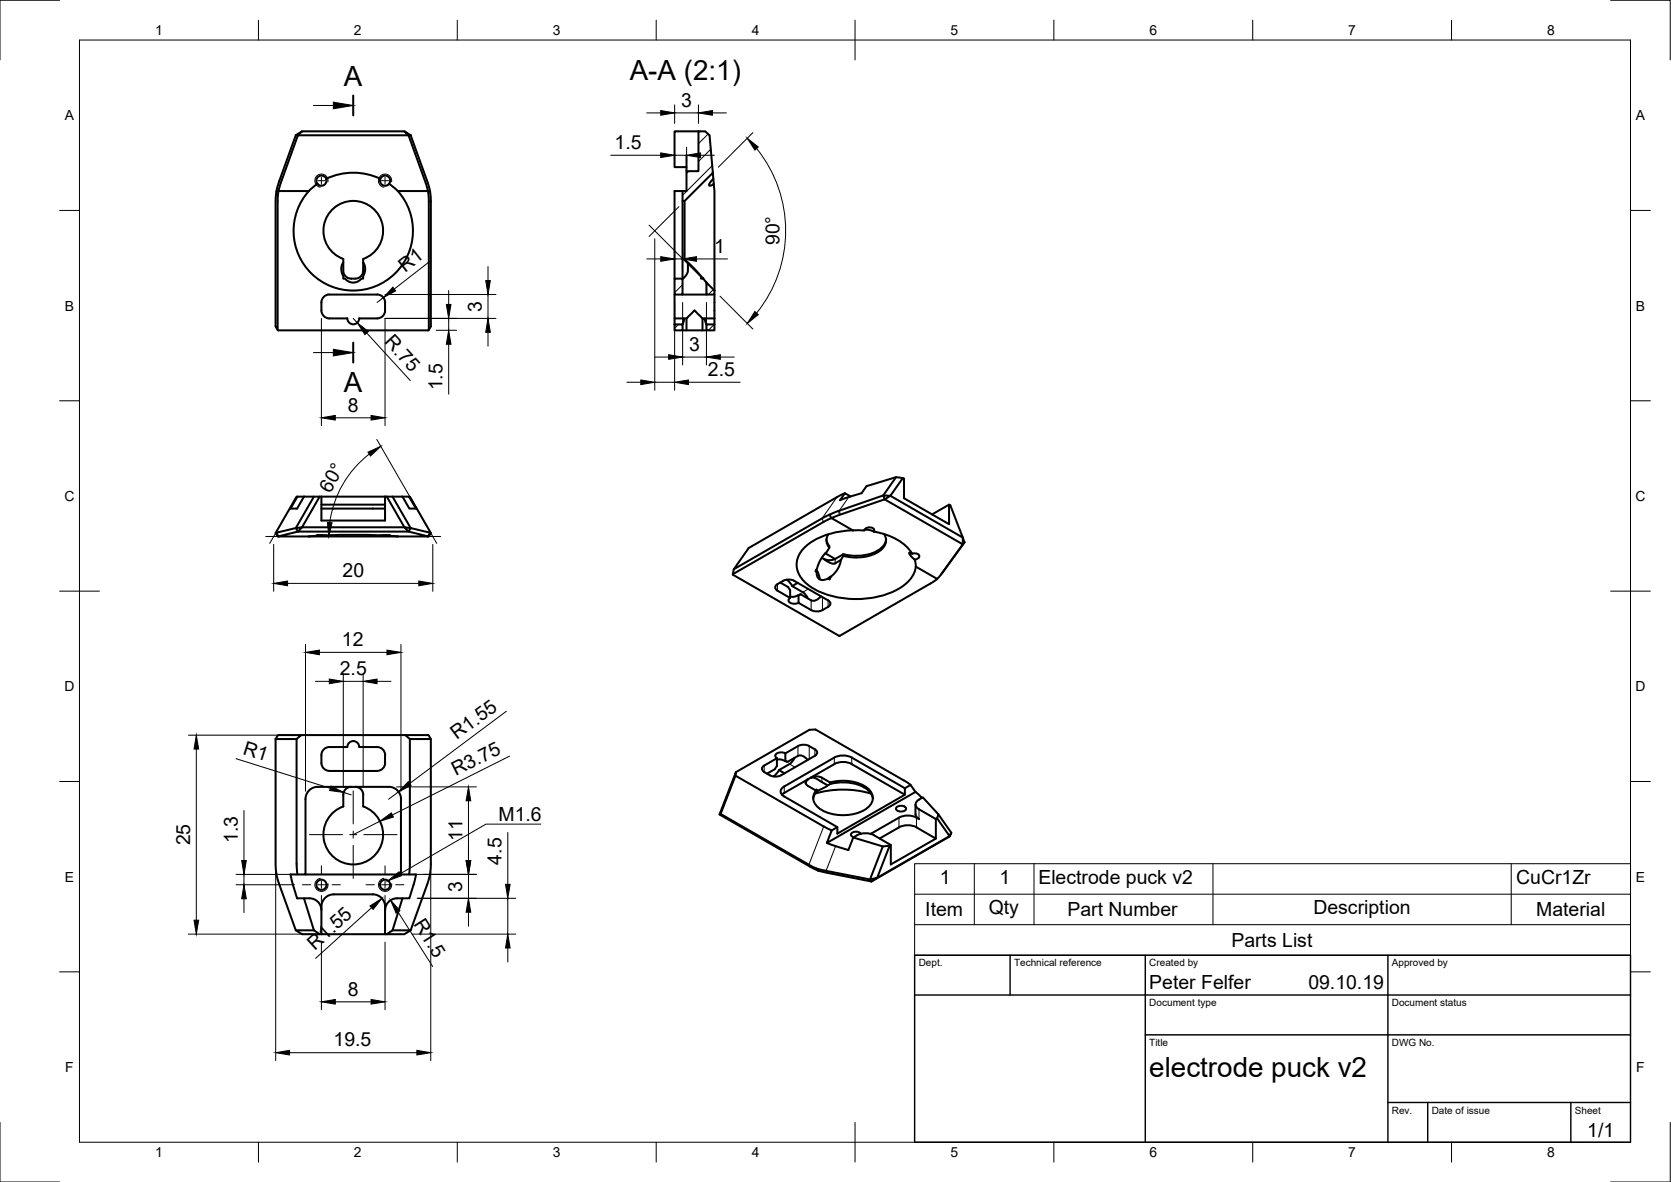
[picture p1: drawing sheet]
<svg xmlns="http://www.w3.org/2000/svg" width="420mm" height="297mm" viewBox="0 0 420 297" stroke-linecap="round" stroke-linejoin="round" font-family="sans-serif">
<!-- layer: Visible -->
<g fill="none" stroke="#000" stroke-width=".51">
<path d="M74.4 34l-4.4 12-.5 2.1 .5-.1M74.4 34l1.5-1-1 1zM75.9 33h25.8M101.7 33l1.6 1h-.6zM103.3 34l4.1 11.5a13.8 13.8 0 0 1 .9 5.1v31.4l-.6 1h-37.7l-.7-1v-31.7l.2-2.2M172.6 39v4M175.6 33h1.7l1.1 1 .8 9.4-7.1 7.1h-.5v-2.5h1v-5h3zM175.6 33h-6v9h3M70 48.1l-.2 1.9v32.9M77.6 48h-7.6l.5-1.7 4.4-12.3h27.8l4.5 12.3 .4 1.7h-7.6M79.8 46.2l-2.2 1.8M82 44.9v.9l-.6 .7-.8 .2-.8-.5"/>
<path d="M95.6 44.9a15.9 15.9 0 0 0-13.6 0 1.28 1.28 0 0 0-1.8-.6 1.28 1.28 0 0 0-.4 1.9M95.8 44.6a1.28 1.28 0 0 1 2.2 .2 1.28 1.28 0 0 1-1.2 1.9l-.6-.2-.5-.6-.2-.6zM97.8 46.2l2.2 1.8M100 48a15 15 0 0 1-.7 20.8 15 15 0 0 1-20.9 0 15 15 0 0 1-.8-20.8M107.6 48v.1M108.1 48.1h-.5l.2 1.9v32.9M171.6 50.5v19.5M171.6 48h-2v22M172.1 50.5v13.5a1.86 1.86 0 0 0 .9 2M179.2 43.4l.2 1.5-.8 1-.3 .7 .4 .1 .8-.5 .1 1.8v25M179.4 44.9l.1 1.3M82.8 74h12"/>
<path d="M82.8 74a2 2 0 0 0-2 2 3.6 3.6 0 0 0 .6 3.4l.9 .5 .5 .1h4.5a1.49 1.49 0 0 0 1.5 1.5 1.49 1.49 0 0 0 1.5-1.5h4.5a2 2 0 0 0 2-2M86.3 65.1v.9l-.5 1.4 .1 1 .4 .9a.59 .59 0 0 0 .5 .8l.8 .6 1.1 .3 1.2-.2 .9-.7a.64 .64 0 0 0 .6-.9l.4-1.8-.5-1.4v-.9M86.3 66l.2 2.8 .7 .9 1.1 .3 1.7-.1 .9-.6 .4-1.1v-2.2M86.3 65.1a7.5 7.5 0 0 1-3.5-11.6 7.5 7.5 0 0 1 12.1 0 7.5 7.5 0 0 1-3.6 11.6M94.8 74a2 2 0 0 1 2 2M96.8 76v2M169.6 70h2v4h-2zM169.6 74v7.5M171.6 70l.9-.8 .4-.7 .1-2.5 3.1 3.2 .2 .8h.5l.8 1M171.6 74h6M171.6 65.1h.5M176.3 69.4l.5 .6"/>
<path d="M177.6 71l2 2v1h-2zM179.6 74v6M169.6 81.5h2v1.5h-2zM169.6 80h3M171.6 83h6M172 80l-.4 1.5M176.6 80l-2-2-2 2v3M177.2 80h2.4M177.6 81.5h2v1.5h-2zM177.6 81.5l-.4-1.5h-.6v3M179.6 80v1.5M225.3 119.9l-3.2 4.6-12.7 4.5-.8 .3 .5 .9"/>
<path d="M70 134.8l4.9-1.2h27.8l4.9 1.2zM74.4 132.7l1.5-.2-1 1.1zM74.8 124.8h1.6l-1.7 3h-1.7zM74.8 124.8h-.2l-5.3 9.1M76.4 124.8h4.4M78.9 124.8l-4.5 7.9-4.8 1.2 .4 .9h-.2l-.5-.9h.2M79.8 134.6l-2.2 .2M79.9 134.5l-.1 .1M80.4 124.8l-4.5 7.7h25.8l-4.4-7.7M80.8 127.8h16M80.8 124.8v6h16v-6M80.8 124.8h16"/>
<path d="M80.8 126.8h16M95.6 134.5l2.5 .1h-.3M95.6 134.5l-6.8-.1-9.3 .2h.3M96.8 124.8h4.4M97.7 134.5l.1 .1M97.8 134.6l2.2 .2M98.7 124.8l4.6 7.9 5 1.2-5.2-9.1h-.3M101.2 124.8h1.6l1.8 3h-1.7zM101.7 132.5l1.6 .2-.6 .9zM107.6 134.8h.1M108.1 133.9l-.5 .9h.2l.5-.9M207.8 135.6l.2 .6 .5 1v.5"/>
<path d="M208.3 134.3a2.71 2.71 0 0 0 .2 3.3M208.5 137.7l-2.1 2.9-1.4 2.9 .3 .2 .3 1.4 .4 .4 .7 .3 1.6-.5 .3 .3 2.2-3 .6-1.9 .6-1v-.4l-2 1.2-2.5-1.4M208.6 129.3l-24.1 13.8M209 130.2l-1.9 1-22.8 13.1M212.5 123.9l-2.1 1-22.1 12.8-3.8 5.4M213.9 124.8l-1.5-.8-1.2 1.7 5.4-1.8 1.3-1.7 7.4-2.3 1.7 .2 .3 .2v4.9l11.3 6.5v-4.9l-4.2 2.5M214.5 133.3h2.8a1.51 1.51 0 0 1 2.5-.2l-.1 .5a13.8 13.8 0 0 1 9.7 5.5M214.5 133.3l-5.4-3.1 13.3-4.7 19.7 11.3-6.5 8.7-5.3-3.1M214.5 133.3a17.3 17.3 0 0 0-12.9 5 5.6 5.6 0 0 0 1.1 8.3 20.6 20.6 0 0 0 15.7 3.8 16 16 0 0 0 10.8-5.2l.9-1.8 .2-1M217.3 133.2l1.1-.1 1.3 .5M222.1 124.5l1.8 .1-1.5 .9zM222.3 134.2a2.93 2.93 0 0 1-1.1 4.3 11.5 11.5 0 0 1-9.1 1.2"/>
<path d="M222.8 135.6a4.7 4.7 0 0 1-3.7 3.5 12.4 12.4 0 0 1-7 .2M227 120.1l-3.1 4.5 18.2 10.5-3.1-8.1-.4-.2M229.4 139.2l-.8-.3 .4 .7 1 1M229.4 139.1a1.09 1.09 0 0 1 1.1 0 1.09 1.09 0 0 1 .6 .9l-.4 .4-.7 .2M234.4 129.2v.1M242.1 135.1l.4 1.2-.4 .5zM242.5 136.3l-5.9 8M184.5 143.1l-.2 1.3 26.8 15.4 23.1-13.3 1.4-1M196.9 146l-1.4 .8a.86 .86 0 0 0-.6 .8 .86 .86 0 0 0 .6 .8l3.2 1.9v-2l-.5-.8-2-1.1M196.9 146l1.4-.4 1.4 .4M197.8 145.7l1.4 1.6M198.7 150.3l-.4 .4a1.29 1.29 0 0 0 1.7 1l.8-.2"/>
<path d="M199.7 146l8.5 4.9a.86 .86 0 0 1 .6 .8 .86 .86 0 0 1-.6 .8 3.9 3.9 0 0 1-3.8 1l-3.6-2v-2M200.6 146.5l-1.4 .8 2.6 1.5M200.8 149.5l-1.1 .5-1-.1M201.3 149.3l2.7 1.6a2.12 2.12 0 0 0 2.4-1.1M201.3 149.3l-.2 .1M201.3 149.3l-.5 .2M201.9 148.8l.5 .5 .7 1.1M205.2 143.3l.2 .3M205.3 143.1l.6 1.5 .2 1M206.1 145.4h-.2M206.6 140.2l1.8 1.1 1 .4 .5-.1 1.5-.9M207.2 140.4l1.4 .4 1.4-.4"/>
<path d="M208.6 145.1l-.3 .2M209 144.9l-.4 .2v.5M230 140.6l.3 1.8M69.3 185.7v31.4a13.6 13.6 0 0 0 .9 5.2l4.2 11.5 1.5 1h4.5M69.8 184.9l5.9-.2-1.1 1h-5.3zM74.6 185.7v31.4M75.7 184.7h26.2M79.9 197.7h17.8M79.9 197.7a3.1 3.1 0 0 0-3.1 3.1v19h-3.8l.6 2.5M80.8 189.7a3.6 3.6 0 0 0 .6 3.4l.4 .4 1 .2h12a2 2 0 0 0 2-2M87.3 187.7h-4.5a2 2 0 0 0-2 2M87.3 187.7a1.49 1.49 0 0 1 1.5-1.5 1.49 1.49 0 0 1 1.5 1.5"/>
<path d="M88.3 197.7a2 2 0 0 0-2 2v3a7.5 7.5 0 0 0-3.5 11.5 7.5 7.5 0 0 0 12.1 0 7.5 7.5 0 0 0-3.6-11.5v-3a1.96 1.96 0 0 0-2-2M90.3 187.7h4.5a2 2 0 0 1 2 2M96.8 189.7v2M97.7 197.7a3.1 3.1 0 0 1 3.1 3.1v19M101.9 184.7h5.8l.6 1h-5.2zM103.1 185.7v31.4l-.2 2.6M108.3 185.7v31.4a13.6 13.6 0 0 1-.9 5.2l-4.1 11.5h-4.6M184.9 194.9l22.2 12.8 2 1M185 194l18.5-10.6 1.6-.1 22.2 12.8 1.7 1.2M185 194l-.1 .9-3.7 9.6-.3 .2zM192.2 194l1.4 .8M192.2 192.4a.86 .86 0 0 0-.6 .8 .86 .86 0 0 0 .6 .8"/>
<path d="M193.6 194.8l1.4 .4 1.4-.4M194.8 193.3l-1.9 1.1M195.3 190.5l-3.1 1.9M195.3 190.5v2M195.4 192.5l-.6 .8M195.9 193.5l-1.4 1.6M197.5 189.3v2l-1.4-.5-.8 .2M197.5 189.3l-1.3-.2a.9 .9 0 0 0-1 .2 .9 .9 0 0 0-.1 1l.3 .2M197.5 191.3l.5 .2M198.5 192l-2.6 1.5 1.4 .8M199.8 190.4l-.7 1.1-.6 .5M200.6 187.5l-3.1 1.8"/>
<path d="M200.7 187.5l1.4-.4 1.4 .4M202.6 196.9l.5-1-6.5 3.8M203.1 191l-.4-.5a1.9 1.9 0 0 0-2-.5l-2.7 1.5-.2-.1M203.1 197.5l2.1 1.2v.4l-.6 .9-.1 .7M203.1 195.8a.86 .86 0 0 0-.6 .9 .86 .86 0 0 0 .6 .8M203.1 195.9a2.42 2.42 0 0 1 3.2 .4l1.8 1.1M203.5 187.5l1.4 .8a.86 .86 0 0 1 .6 .8 .86 .86 0 0 1-.6 .8l-8.5 4.9M204.9 199.4a25 25 0 0 1 14.1 0M205.7 198.7l-.4-.3v.5M208.7 197a11.1 11.1 0 0 1 9.7 1.7 3.2 3.2 0 0 1 1.1 2M208.7 196.6a11.2 11.2 0 0 1 9.4 1.4 2.96 2.96 0 0 1 0 5.1 11.2 11.2 0 0 1-12.2 0 3.1 3.1 0 0 1-.7-4.7M209.8 192l1.2-.4 1.3-.1 1.9 .5"/>
<path d="M209.8 192l-6 3.4 1.5-.3a5.3 5.3 0 0 1 3.4 1.5v.4l-3.5 2M214.2 192l13.3 7.7-17 9.8v-1.6l-13.3-7.7a1.33 1.33 0 0 1-.9-1.3 1.33 1.33 0 0 1 .9-1.3l12.6-7.2 1.2-.5h1.3l1.9 .5 13.3 7.7v1.6M227.5 198.1l1.5-.8 1.2 1.7-22.3 12.8 1.2-3.1 1.4-.8M230.2 199l1.6 1.5M74.6 217.1l.2 2.6M76.8 219.8h24M100.8 219.8h3.8l-.6 2.5M180.9 204.7l22.8 13.1 2 1M181.2 204.5l24.1 13.8M207.9 211.8l2.2 .8M214.5 210.5l7.5 2.2 2-.3M215.5 209.9l-1 .6-1.2 3.1-3.2-1"/>
<path d="M215.5 209.9l1.8-.5 1.9 .2 4.8 2.8v4.8l11.3-6.5M216.5 209.5a1.68 1.68 0 0 0-2.5 .1 .7 .7 0 0 0 .6 .8M225.4 202.9a1.59 1.59 0 0 1 2.4 .3 1.48 1.48 0 0 1-2.5 0zM226 207.9l-4.8 2.8M226.1 207.9l1.1-.4 1.4-.1 1.8 .5M230.2 202.2v2.4a1.57 1.57 0 0 0 .9 1.2 4.9 4.9 0 0 0-5.1-.3l-7.1 4.1M235.3 205.8l.3-.2 .4-.9-4-4.3a2.39 2.39 0 0 0-1.8 1.8l.4 .8 .5 .4 4.2 2.4v4.9l-4.9-2.8M235.6 205.6l3.2 4.5-18.2 10.5 3.1-8.1M236 204.7l3.2 4.6M238.8 210.2l-19.7 11.3-12.1-2.4-1.3-.3-.4-.5 13.5 2.7 3.2-8.3M239.2 209.3l-.4 .9zM73.6 222.3l1.1 3.4a9.9 9.9 0 0 1 4.4 .4 3 3 0 0 1 1.7 2.6"/>
<path d="M74.4 233.8h4.5M76.4 225.7l2.5 8.1 1.5 1h.4M80.8 234.8h16M96.8 227.9v6.9M96.8 228.7a2.99 2.99 0 0 1 3-3h1.4l-2.5 8.1-1.4 1h-.5M96.8 227.9a3.1 3.1 0 0 0-3.1-3.1h-9.8a3.3 3.3 0 0 0-3.1 4v6M103.3 233.8l-1.6 1h-4.4M104 222.3l-1.1 3.4h-1.7M218.8 221l1.8-.4-1.5 .9z"/>
<circle cx="80.8" cy="222.4" r="1.28"/>
<circle cx="96.8" cy="222.4" r="1.28"/>
</g>
<!-- layer: Visible Narrow -->
<g fill="none" stroke="#000" stroke-width=".25">
<path d="M79.5 46.4l1 .7M82.4 45.7l.1-.3a1.66 1.66 0 0 0-2.1-1.6 1.66 1.66 0 0 0-1 2.4M98.5 45.7a1.66 1.66 0 0 0-2.1-1.9 1.66 1.66 0 0 0-.9 2.6l1 .7M210.4 124.9l-3.7 5.4 .4 .9M210.8 128.4l.3 1M213.4 124.9l-2.4 3.4 .3 1M234.4 129.3h.1M195.5 146.8v1.6M203.2 148l-1.4 .8M204 150.9v2.4M206.8 150.1v3.2M207.2 140.5h.1"/>
<path d="M208.2 150.9v1.6M210 140.5v1.1M237.3 143.5l-.5 .7M192.2 192.4v1.6M197.2 197.6v1.7M198.5 192l1.4 .8M200.6 187.5v2.5M203.1 195.9h.1M203.5 187.5v3.3M203.8 195.4v.1M204.9 188.3v1.6M206.7 195.4v1.1"/>
<path d="M209.8 190.4v1.6M214.2 190.4v1.6M207.1 207.7l-3.7 9.6 .3 .5M207.5 218.8l.3 .5M210.1 212.6l-2.4 6.2 .3 .5M219.1 209.5v.1M226 205.5v2.4M230.4 205.5v2.4M231.1 203.4v2.4M80.5 220.7a1.66 1.66 0 0 0-1.3 1.9 1.66 1.66 0 0 0 1.9 1.4 1.66 1.66 0 0 0 1.4-1.9M96.5 220.7a1.66 1.66 0 0 0-1.3 1.9 1.66 1.66 0 0 0 1.9 1.4 1.66 1.66 0 0 0 1.4-1.9"/>
</g>
<!-- layer: Border -->
<g fill="none" stroke="#000" stroke-width=".25">
<path d="M15 .1h-15v15M20 10.1h390v276.9h-390zM65 5.1v5M115 5.1v5M165 5.1v5M215 5.1v10M265 5.1v5M315 5.1v5M365 5.1v5M405 .1h15v15M15 52.9h5M410 52.9h5"/>
<path d="M15 100.7h5M410 100.7h5M15 148.6h10M405 148.6h10M15 196.4h5M410 196.4h5M15 244.2h5M410 244.2h5M0 282.1v14.9h15M65 287v5M115 287v5M165 287v5"/>
<path d="M215 282.1v9.9M265 287v5M315 287v5M365 287v5M420 282.1v14.9h-15"/>
</g>
<!-- layer: TitleBlock -->
<path d="M230 240.1h180v46.9h-180zM230 250h180M254 240.1v9.9M288 240.1v46.9M349 240.1v46.9M288 260.1h122M349 277.1h61M359 277.1v9.9M395 277.1v9.9" fill="none" stroke="#000" stroke-width=".36"/>
<!-- layer: Hatching -->
<path d="M178.1 33.7l-2.5 2.4M178.7 37.5l-3.1 3.1M173.2 43l-.6 .6M179.1 41.6l-7.5 7.5M171.6 71.5l-2 2M179.4 72.8l-1.3 1.2M170.6 81.5l-1 1M179.6 81.5l-1.5 1.5" fill="none" stroke="#000" stroke-width=".25"/>
<!-- layer: Section Lines -->
<path d="M88.8 24v5M88.8 86.1v5" fill="none" stroke="#000" stroke-width=".51"/>
<path d="M78.8 26.5h5M78.8 88.6h5" fill="none" stroke="#000" stroke-width=".25"/>
<path d="M83.8 25.7l5 .8-5 .8zM83.8 87.8l5 .8-5 .8z" fill="#000" stroke="#000" stroke-width=".25"/>
<!-- layer: Smart Centers -->
<g fill="none" stroke="#000" stroke-width=".25">
<path d="M79.9 45.4h1.8M80.8 44.5v1.8M95.9 45.4h1.8M96.8 44.5v1.8M88.8 198.7v8.4M77.8 209.7h8.3M80.8 217.6v2.1M87.9 209.7h1.8M88.8 208.9v1.7M88.8 212.4v8.4M91.5 209.7h8.3M96.8 217.6v2.1"/>
<path d="M76.1 222.3h2M79.9 222.3h1.8M80.8 221.5v1.7M80.8 225v2.1M83.5 222.3h2.1M92 222.3h2.1M95.9 222.3h1.8M96.8 221.5v1.7M96.8 225v2.1M99.5 222.3h2.1"/>
</g>
<!-- layer: FD_Dimensions -->
<g fill="none" stroke="#000" stroke-width=".25">
<path d="M153.6 39h12.5M162.6 28.4h3.5M169.6 26.4v4.6M169.6 28.4h6M169.6 39h3M172.6 37v4M175.6 26.4v4.6M176.1 39h3.5M179.1 28.4h3.5M189.3 33.3l-8.7 8.7M190.3 37.3a32.9 32.9 0 0 1 0 41.4M96.4 74.8l-1.6 1.2"/>
<path d="M96.8 74h27.9M108.2 65.6l-9.1 7M112.8 73v3.5M122.7 67v3.5M122.7 74v6M162.6 65.1h3.5M164.6 60v38.1M169.6 63.1v1.8M169.6 76v22.1M169.6 65.1h2M171.6 63.1v2.9M171.6 76v15.7"/>
<path d="M175.1 65.1h7.8M177.6 76v15.7M181 74.4l8.3 8.3M80.8 80v27M88.8 80l1 1.1M92.2 83.7l11 12M109.7 83h5.1M112.8 80v3M112.8 86.5v12.6M122.7 83.5v3.5M124.7 80h-27.9v27M157.6 96.1h3.5"/>
<path d="M164.6 96.1h5M164.6 89.7h3.5M171.6 89.7h6M173.1 96.1h13M181.1 89.7h3.5M84.3 105h9M92.8 114.1a26.2 26.2 0 0 0-9.9 17.2M94.7 110.4l12.6 21.8M68.8 136.8v11.8M80.7 134.8h24.9M108.8 136.8v11.8M72.3 146.6h33"/>
<path d="M76.8 162v36.8M79.3 171.2h3.5M80.3 163.9h17M86.3 169.2v28.5M86.3 171.2h5M91.3 169.2v28.5M94.8 171.2h3.5M100.8 162v36.8M127.3 178.7l-24.3 18.2M47.4 184.7h26.3M49.4 188.2v43.1M59.4 190.7l23.7 7.4"/>
<path d="M86.4 199.1l1.9 .7M99.7 197.7h20.1M100.2 199l-2.5 1.9M128.1 190l-29.5 14.8M59.4 219.7h15.4M61.3 203.7v12.5M61.3 219.7v2.6M69.3 219.1v47.4M95.5 206.4l-6.7 3.3M102.8 219.7h17M108.3 219.1v47.4M117.8 201.2v15"/>
<path d="M117.8 219.7v6M127.7 209.2v13M47.4 234.7h31.4M59.4 222.3h14.6M61.3 225.9v3.4M80.8 236.8v17M93.4 228.1l-14 12.7M96.8 236.8v17M100.1 229.2l8.7 13.7M103.7 234.7h26M104.9 225.7h24.8M117.8 229.2v3.6"/>
<path d="M127.7 225.7v9M127.7 238.2v3.6M84.3 251.8h9M72.8 264.5h32"/>
</g>
<g fill="#000" stroke="#000" stroke-width=".25">
<path d="M166.1 27.8l3.5 .6-3.5 .6zM166.1 38.4l3.5 .6-3.5 .6zM172.6 39l3.5-.6v1.2zM175.6 28.4l3.5-.6v1.2zM187.9 34.7l2.8 2.2-.9 .8zM98.8 72.2l.7 .9-3.1 1.7zM112.2 76.5h1.2l-.6 3.5zM122.1 70.5h1.2l-.6 3.5zM166.1 64.5l3.5 .6-3.5 .6zM171.6 65.1l3.5-.6v1.2zM189.8 78.3l.9 .8-2.8 2.2zM89.8 81.1l2.8 2.2-.8 .8z"/>
<path d="M112.8 83l.6 3.5h-1.2zM122.7 80l.6 3.5h-1.2zM161.1 95.5l3.5 .6-3.5 .6zM168.1 89.1l3.5 .6-3.5 .6zM169.6 96.1l3.5-.6v1.2zM177.6 89.7l3.5-.6v1.2zM80.8 105l3.5-.6v1.2zM92.5 113.6l3.2-1.4-2.5 2.4zM93.3 104.4l3.5 .6-3.5 .6zM82.3 131.3l1.2 .1-.8 3.4zM68.8 146.6l3.5-.6v1.2zM105.3 146l3.5 .6-3.5 .6z"/>
<path d="M76.8 163.9l3.5-.5v1.1zM82.8 170.7l3.5 .5-3.5 .6zM91.3 171.2l3.5-.5v1.1zM97.3 163.4l3.5 .5-3.5 .6zM49.4 184.7l.6 3.5h-1.2zM83.2 197.5l3.2 1.6-3.5-.4zM102.7 196.4l.7 1-3.2 1.6zM60.8 216.2h1.1l-.6 3.5zM95.5 206.4l2.9-2.1 .5 1zM117.2 216.2h1.2l-.6 3.5zM117.8 197.7l.6 3.5h-1.2zM48.8 231.3h1.2l-.6 3.4z"/>
<path d="M61.3 222.3l.6 3.6h-1.1zM93 227.7l3-1.9-2.2 2.7zM98.2 226.2l2.4 2.7-1 .6zM117.8 225.7l.6 3.5h-1.2zM127.7 234.7l.6 3.5h-1.2zM127.1 222.2h1.2l-.6 3.5zM80.8 251.8l3.5-.6v1.1zM93.3 251.2l3.5 .6-3.5 .5zM69.3 264.5l3.5-.5v1.1zM104.8 264l3.5 .5-3.5 .6z"/>
</g>
<!-- layer: Edge Extensions -->
<path d="M163.2 56.6l13 13M170.7 51.9l-7.5 7.5M66.8 134.8h3.2M69.3 133.9l-1.5 2.7M107.6 134.8h3.2M108.3 133.9l1.5 2.7" fill="none" stroke="#000" stroke-width=".25"/>
<!-- layer: Leaders -->
<path d="M97.6 221.3l2.7-2.2 .6 1z" fill="#000" stroke="#000" stroke-width=".25"/>
<path d="M136 207.1h-13.8l-21.6 12.5" fill="none" stroke="#000" stroke-width=".25"/>
<!-- layer: Parts Lists -->
<path d="M230 217.1h180v23h-180zM245 217.1v15.3M260 217.1v15.3M305 217.1v15.3M380 217.1v15.3M230 232.4h180M230 224.7h180" fill="none" stroke="#000" stroke-width=".25"/>
<g font-size="7">
<text x="86.5" y="21.5">A</text>
<text x="158.3" y="20.2">A-A (2:1)</text>
<text x="86.5" y="98.6">A</text>
<text x="289" y="270.6">electrode puck v2</text>
</g>
<g font-size="4.9">
<text x="171.3" y="26.8">3</text>
<text x="154.5" y="37.5">1.5</text>
<text x="179.6" y="63.6">1</text>
<text x="196" y="61.6" transform="rotate(-90 196 61.6)">90°</text>
<text x="101.9" y="68.6" transform="rotate(-38 101.9 68.6)">R1</text>
<text x="121.1" y="78.4" transform="rotate(-90 121.1 78.4)">3</text>
<text x="96.5" y="86" transform="rotate(47 96.5 86)">R.75</text>
<text x="173.3" y="88.2">3</text>
<text x="178" y="94.5">2.5</text>
<text x="111.3" y="98.1" transform="rotate(-90 111.3 98.1)">1.5</text>
<text x="87.5" y="103.4">8</text>
<text x="83" y="124.1" transform="rotate(-60 83 124.1)">60°</text>
<text x="86.1" y="145">20</text>
<text x="86" y="162.5">12</text>
<text x="85.4" y="169.7">2.5</text>
<text x="60.9" y="189.6" transform="rotate(17 60.9 189.6)">R1</text>
<text x="114.9" y="186.1" transform="rotate(-37 114.9 186.1)">R1.55</text>
<text x="114.6" y="195.1" transform="rotate(-27 114.6 195.1)">R3.75</text>
<text x="125.3" y="206.4">M1.6</text>
<text x="47.8" y="212.4" transform="rotate(-90 47.8 212.4)">25</text>
<text x="59.8" y="211.8" transform="rotate(-90 59.8 211.8)">1.3</text>
<text x="116.3" y="211.3" transform="rotate(-90 116.3 211.3)">11</text>
<text x="126.1" y="217.3" transform="rotate(-90 126.1 217.3)">4.5</text>
<text x="116.2" y="224.1" transform="rotate(-90 116.2 224.1)">3</text>
<text x="236.3" y="222.1">1</text>
<text x="251.3" y="222.1">1</text>
<text x="261.1" y="222.1">Electrode puck v2</text>
<text x="381.2" y="222.1">CuCr1Zr</text>
<text x="103.9" y="232.2" transform="rotate(58 103.9 232.2)">R1.5</text>
<text x="232.7" y="230.3">Item</text>
<text x="248.6" y="229.8">Qty</text>
<text x="268.4" y="230.3">Part Number</text>
<text x="330.2" y="229.8">Description</text>
<text x="386.3" y="230.3">Material</text>
<text x="79.1" y="238.9" transform="rotate(-42 79.1 238.9)">R1.55</text>
<text x="309.6" y="237.9">Parts List</text>
<text x="87.5" y="250.2">8</text>
<text x="289" y="248.5">Peter Felfer</text>
<text x="329" y="248.5">09.10.19</text>
<text x="83.9" y="263">19.5</text>
<text x="399.1" y="285.7">1/1</text>
</g>
<g font-size="3.5">
<text x="39" y="8.8">1</text>
<text x="89" y="8.8">2</text>
<text x="139" y="8.8">3</text>
<text x="189" y="8.8">4</text>
<text x="239" y="8.8">5</text>
<text x="289" y="8.8">6</text>
<text x="339" y="8.8">7</text>
<text x="389" y="8.8">8</text>
<text x="16.3" y="30.2">A</text>
<text x="411.3" y="30.2">A</text>
<text x="16.3" y="78">B</text>
<text x="411.3" y="78">B</text>
<text x="16.2" y="125.9">C</text>
<text x="411.2" y="125.9">C</text>
<text x="16.2" y="173.7">D</text>
<text x="411.2" y="173.7">D</text>
<text x="16.3" y="221.6">E</text>
<text x="411.3" y="221.6">E</text>
<text x="16.4" y="269.4">F</text>
<text x="411.4" y="269.4">F</text>
<text x="39" y="290.8">1</text>
<text x="89" y="290.8">2</text>
<text x="139" y="290.8">3</text>
<text x="189" y="290.8">4</text>
<text x="239" y="290.8">5</text>
<text x="289" y="290.8">6</text>
<text x="339" y="290.8">7</text>
<text x="389" y="290.8">8</text>
</g>
<g font-size="2.5">
<text x="231" y="242.9">Dept.</text>
<text x="255" y="242.9">Technical reference</text>
<text x="289" y="242.9">Created by</text>
<text x="350" y="242.9">Approved by</text>
<text x="289" y="252.8">Document type</text>
<text x="350" y="252.8">Document status</text>
<text x="289" y="262.9">Title</text>
<text x="350" y="262.9">DWG No.</text>
<text x="350" y="279.9">Rev.</text>
<text x="360" y="279.9">Date of issue</text>
<text x="396" y="279.9">Sheet</text>
</g>
</svg>
